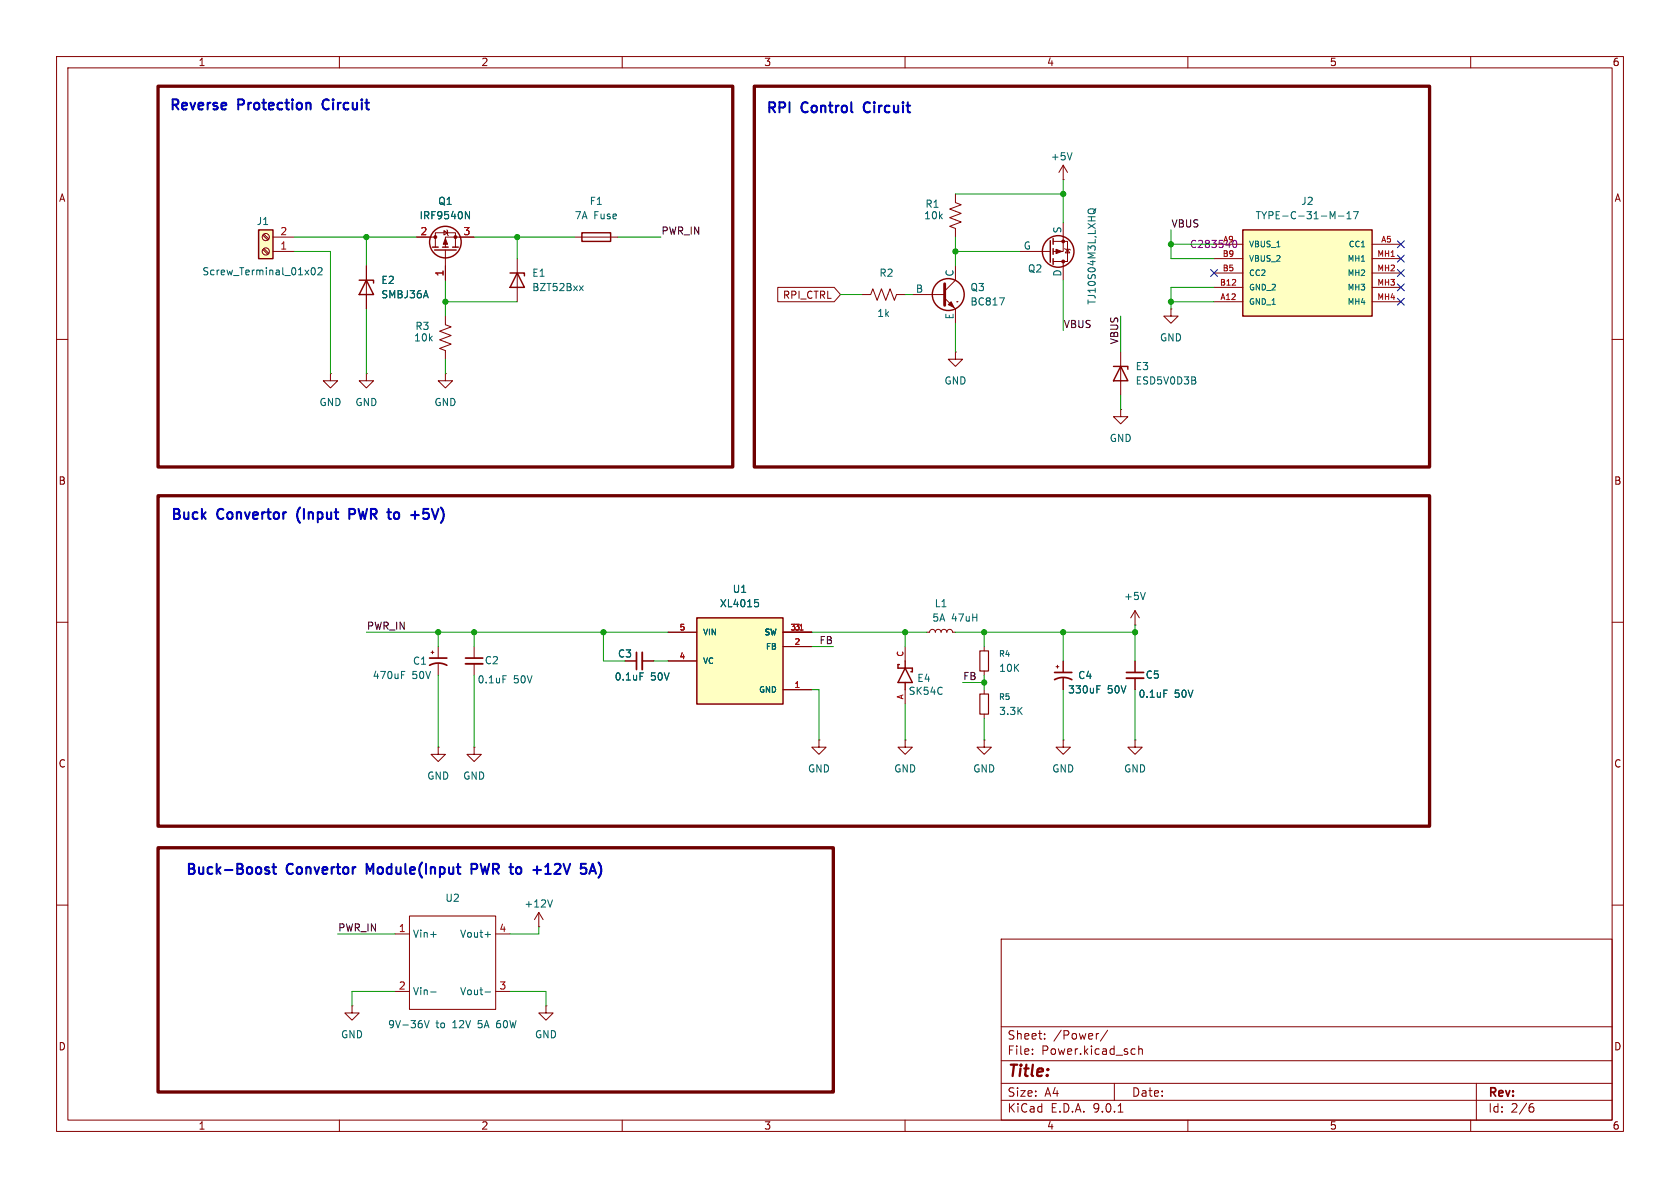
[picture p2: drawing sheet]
<svg xmlns="http://www.w3.org/2000/svg" width="297mm" height="210mm" viewBox="0 0 297 210" stroke-linecap="round" stroke-linejoin="round" font-family="sans-serif">
<g fill="none" stroke="#840000" stroke-width=".18">
<path d="M10 10h277v190h-277zM12 12h273v186h-273zM60 10v2M110 10v2M160 10v2M210 10v2M260 10v2M168.9 34.3v1.5l1 .4-2 .8 2 .7-2 .8 2 .7-2 .8 1 .4v1.5M188 31.8h.1M188 39.4v5.1h-1.8M188 29.2l-.8 1.3M188 29.2l.7 1.3"/>
<path d="M188 29.2v2.6M73.7 41.9h3.3M77 43.7v-2.6h3.5v2.6M78.5 40.8l.6 .3-.6 .4zM78.7 55.9v1.5l1.1 .4-2.1 .7 2.1 .8-2.1 .8 2.1 .7-2.1 .8 1 .4v1.5M78.7 44.2v5.3M79 40.6l.1 .2v.7l.1 .2M83.8 41.9h-5.1v1.8M91.4 45.7v7.6M101.6 41.9h7.6M152.4 52.1h1.5l.4-1 .8 2 .7-2 .8 2 .8-2 .7 2 .4-1h1.5M161.3 52.1h5.7"/>
<path d="M167 52.7l1.9 1.9v2.6M168.9 47v2.5l-1.9 1.9M169.2 53.3h.1M180.3 44.5h5.4M186.2 42.7h2.5v3.5h-2.5M188 46.2v3.3M188.2 43.9l.1 .2h.8l.1 .1M188.7 44.1l.4 .6h-.8zM207 54.6v1.3h1.3l-1.3 1.3-1.3-1.3h1.3M207 54.6h.1M10 60h2M64.8 66v1.3h1.2l-1.2 1.3-1.3-1.3h1.3"/>
<path d="M64.8 66h.1M78.7 66v1.3h1.3l-1.3 1.3-1.2-1.3h1.2M78.7 66h.1M168.9 62.2v1.3h1.3l-1.3 1.3-1.3-1.3h1.3M168.9 62.2h.1M198.1 72.4v1.3h1.3l-1.3 1.2-1.3-1.2h1.3M198.1 72.4h.1M198.1 62.2v7.7M285 60h2M10 110h2M76.2 115.3h.5M76.5 115.1v.5"/>
<path d="M77.5 114.3v2M77.5 117.3v2.1M83.8 114.3v2M83.8 117.3v2.1M110.5 116.8h2M113.5 116.8h2.1M160 114.3v2.5M163.8 111.8h.5l.2-.4 .3-.1 .4 .1 .2 .4 .1-.4 .4-.1 .3 .1 .2 .4 .1-.4 .4-.1 .3 .1 .2 .4 .1-.4 .4-.1 .4 .1 .1 .4h.5M174 114.3v.8M174 118.6v.8M186.7 117.9h.5M186.9 117.6v.5"/>
<path d="M188 116.8v2.1M188 119.9v2M200.7 110.5h.1M200.7 108l-.8 1.2M200.7 108l.7 1.2M200.7 108v2.5M200.7 116.8v2.1M200.7 119.9v2M285 110h2M77.5 132.1v1.3h1.2l-1.2 1.2-1.3-1.2h1.3M77.5 132.1h.1M83.8 132.1v1.3h1.3l-1.3 1.2-1.3-1.2h1.3"/>
<path d="M83.8 132.1h.1M144.8 130.8v1.3h1.2l-1.2 1.3-1.3-1.3h1.3M144.8 130.8h.1M160 130.8v1.3h1.3l-1.3 1.3-1.3-1.3h1.3M160 130.8h.1M160 121.9v2.6M174 130.8v1.3h1.3l-1.3 1.3-1.3-1.3h1.3M174 130.8h.1M174 121.9v.8M174 126.2v.8M188 130.8v1.3h1.2l-1.2 1.3-1.3-1.3h1.3M188 130.8h.1"/>
<path d="M200.7 130.8v1.3h1.2l-1.2 1.3-1.3-1.3h1.3M200.7 130.8h.1M10 160h2M62.2 177.8v1.3h1.3l-1.3 1.2-1.2-1.2h1.2M62.2 177.8h.1M69.8 165.1h2.6M69.8 175.3h2.6M72.4 161.9h15.2v16.5h-15.2zM87.6 165.1h2.6M87.6 175.3h2.6M95.2 163.8h.1M95.2 161.3l-.7 1.3"/>
<path d="M95.2 161.3l.8 1.3M95.2 161.3v2.5M96.5 177.8v1.3h1.3l-1.3 1.2-1.3-1.2h1.3M96.5 177.8h.1M177 166h108v32h-108zM285 160h2M60 198v2M110 198v2M160 198v2M177 194.5h108M177 191.5h108M177 187.5h108"/>
<path d="M177 181.5h108M182.5 186.3v.1M182.5 185.5v.1M184.7 183.6v.1M184.7 182.8v.1M194.2 182.7l-.2 .1M195.8 182.1l-1.3 2M197 191.5v3M197.7 196.6h.8M200.2 185.4l.5 .1M200.7 186.3l-.5 .1M201.3 185.5l.2-.1 .4 .1 .1 .9"/>
<path d="M201.3 184.9v1.5M210 198v2M260 198v2M261 191.5v6.5M270.6 195.7h.4l.2 .3-.1 .5-.5 .1M271 195.1l-.4 .1"/>
</g>
<g fill="none" stroke="#006464" stroke-width=".18">
<path d="M82.3 37.4l.7 1.3v-1.3M189.5 27l-.4 1.3M192.4 37.6l-.1-.1a.43 .43 0 0 1 .5-.6h.4a.42 .42 0 0 1 .4 .2 .42 .42 0 0 1 0 .5M193.7 36.9l-.4 .6M102.4 50.5l.7 .9M103.1 50.5l-.7 .9M176.7 52.6h.8l-.5 1.3M71 119.3h.4M71 118.7h.6M88.9 119.5h.6M113.1 118.9h.6M202.5 104.7l-.4 1.3"/>
<path d="M193.9 121.8h.4M193.9 121.2h.6M205.8 122h.6M97.7 159.1l-.5 1.2M76.1 165.2h1M76.1 175.4h1M85.8 165.2h.9M85.8 175.4h.9M75 180.4l.4 1.3 .5-1.3"/>
</g>
<g fill="none" stroke="#840000" stroke-width=".25">
<path d="M76.5 43.7h1M76.8 44.2h3.8M78.2 43.7h1M80 43.7h1M90.2 48.3h2.5v.5M91.4 48.3l1.3 2.5h-2.5zM102.9 41.1h5v1.6h-5zM185.7 42.5v3.9M186.2 42.2v1M186.2 43.9v1.1M186.2 45.7v1M196.8 64.8h2.6v.5"/>
<path d="M198.1 64.8l1.3 2.5h-2.6zM159 117.5h-.3v.6h2.6v.6h-.3M160 116.8v1.3M160 118.1l1.3 2.6h-2.6zM160 120.7v1.2"/>
<circle cx="78.7" cy="42.8" r="2.79"/>
<circle cx="167.6" cy="52.1" r="2.82"/>
<circle cx="187.1" cy="44.4" r="2.79"/>
</g>
<g fill="#840000" stroke="#840000" stroke-width=".18">
<path d="M186.7 44.1l1 .4-1 .3z"/>
<path d="M167.6 53.8l.5-.5 .6 1.1z"/>
<path d="M78.7 42.2l.4 1h-.7z"/>
<circle cx="188" cy="46.2" r=".25"/>
<circle cx="188" cy="42.7" r=".25"/>
<circle cx="77" cy="41.9" r=".25"/>
<circle cx="80.5" cy="41.9" r=".25"/>
</g>
<path d="M167 50.2v3.8" fill="none" stroke="#840000" stroke-width=".51"/>
<path d="M75.9 117.6a3.2 3.2 0 0 1 3.1 0M75.9 116.3h3.1M82.3 116.3h3M112.5 115.3v3.1M186.4 118.9h3.1M199.1 118.9h3.1M186.4 120.1a3.2 3.2 0 0 1 3.1 0" fill="none" stroke="#840000" stroke-width=".3"/>
<path d="M173.2 115.1h1.6v3.5h-1.6zM173.2 122.7h1.6v3.5h-1.6z" fill="none" stroke="#840000" stroke-width=".2"/>
<path d="M82.3 117.3h3M113.5 115.3v3.1M199.1 119.9h3.1" fill="none" stroke="#840000" stroke-width=".33"/>
<path d="M123.2 109.2h15.2v15.3h-15.2z" fill="#ffffc2"/>
<path d="M63.5 49.5h2.5v.5M64.8 49.5l1.2 2.6h-2.5zM123.2 109.2h15.2v15.3h-15.2z" fill="none" stroke="#840000" stroke-width=".25"/>
<path d="M64.8 47v7.6M118.1 111.8h5.1M118.1 116.8h5.1M138.4 111.8h5.1M138.4 114.3h5.1M138.4 121.9h5.1" fill="none" stroke="#840000" stroke-width=".18"/>
<path d="M141.4 111.4h.6" fill="none" stroke="#a90000" stroke-width=".18"/>
<path d="M133.4 106h.6M133.6 106.5h.3l.2 .2-.1 .4-.4 .2" fill="none" stroke="#006464" stroke-width=".18"/>
<path d="M219.7 40.6h22.9v15.3h-22.9z" fill="#ffffc2"/>
<path d="M219.7 40.6h22.9v15.3h-22.9z" fill="none" stroke="#840000" stroke-width=".25"/>
<path d="M214.6 43.2h5.1M214.6 45.7h5.1M214.6 48.3h5.1M214.6 50.8h5.1M214.6 53.3h5.1M242.6 43.2h5M242.6 45.7h5M242.6 48.3h5M242.6 50.8h5M242.6 53.3h5M58.4 66v1.3h1.3l-1.3 1.3-1.3-1.3h1.3M58.4 66h.1" fill="none" stroke="#840000" stroke-width=".18"/>
<path d="M236.6 38.2h1M238.1 38.7h.8M238.1 37.8l.4-.4v1.3M239.3 37.4h.8l-.5 1.3" fill="none" stroke="#006464" stroke-width=".18"/>
<path d="M218.2 42.5a.68 .68 0 0 1 .5 .6 .68 .68 0 0 1-.5 .7l-.2-.3" fill="none" stroke="#840084" stroke-width=".18"/>
<path d="M45.7 40.6h2.6v5.1h-2.6z" fill="#ffffc2"/>
<path d="M45.7 40.6h2.6v5.1h-2.6z" fill="none" stroke="#840000" stroke-width=".25"/>
<g fill="none" stroke="#840000" stroke-width=".18">
<path d="M46.5 44.1l.8 .9M46.5 41.6l.8 .8M46.7 43.9l.8 .9M46.7 41.4l.8 .8M48.3 44.5h3.8M48.3 41.9h3.8M64.8 47v2.5M64.8 52.1v2.5M73.7 41.9h2.5M78.7 47v2.5M81.3 41.9h2.5M137.5 50.8h10l1.1 1.3-1.1 1.2h-10z"/>
<path d="M110.5 116.8h2M113.5 116.8h2.1M118.1 116.8h5.1M118.1 111.8h5.1M138.4 111.8h5.1M138.4 114.3h5.1M188 116.8v2.1M188 119.9v2M200.7 116.8v2.1M200.7 119.9v2M138.4 121.9h5.1"/>
<circle cx="47" cy="44.4" r=".63"/>
<circle cx="47" cy="41.9" r=".63"/>
</g>
<path d="M82.3 37.4l.7 1.3v-1.3M55.1 47.4l.2-.1a.68 .68 0 0 1 .5 .7 .68 .68 0 0 1-.5 .6l-.2-.1-.1-.4zM56.2 47.4l.5-.1 .2 .4-.7 .9h.7M113.1 118.9h.6M133.4 106h.6M133.6 106.5h.3l.2 .2-.1 .4-.4 .2M193.9 121.8h.4M193.9 121.2h.6M205.8 122h.6" fill="none" stroke="#006464" stroke-width=".18"/>
<g fill="none" stroke="#009600" stroke-width=".18">
<path d="M168.9 34.3h19.1M188 31.8v7.6M52.1 44.5h6.3v21.5M52.1 41.9h21.6M64.8 41.9v5.1M64.8 54.6v11.4M78.7 53.3h12.7M78.7 49.5v6.4M83.8 41.9h17.8M91.4 41.9v3.8M109.2 41.9h7.6M148.6 52.1h3.8"/>
<path d="M160 52.1h1.3M168.9 41.9v5.1M168.9 57.2v5M168.9 44.5h11.4M188 49.5v8.9M198.1 55.9v6.3M207 40.6v5.1h7.6M207 53.3h7.6M207 43.2h7.6M214.6 50.8h-7.6v3.8M78.7 63.5v2.5M198.1 69.9v2.5"/>
<path d="M64.8 111.8h53.3M77.5 111.8v2.5M77.5 119.4v12.7M83.8 111.8v2.5M83.8 119.4v12.7M106.7 111.8v5h3.8M115.6 116.8h2.5M143.5 111.8h20.3M143.5 114.3h3.8M160 111.8v2.5M168.9 111.8h31.8M174 111.8v2.5"/>
<path d="M174 119.4v2.5M188 111.8v5M200.7 110.5v6.3M143.5 121.9h1.3v8.9M160 124.5v6.3M170.2 120.7h3.8M174 127v3.8M188 121.9v8.9M200.7 121.9v8.9M59.7 165.1h10.1M69.8 175.3h-7.6v2.5M90.2 175.3h6.3v2.5"/>
<path d="M95.2 163.8v1.3h-5"/>
</g>
<path d="M214 47.7l1.2 1.2M215.2 47.7l-1.2 1.2M247 50.2l1.3 1.2M247 45.1l1.3 1.2M247 42.6l1.3 1.2M247 47.7l1.3 1.2M247 52.7l1.3 1.2M248.3 50.2l-1.3 1.2M248.3 45.1l-1.3 1.2M248.3 42.6l-1.3 1.2M248.3 47.7l-1.3 1.2M248.3 52.7l-1.3 1.2" fill="none" stroke="#000084" stroke-width=".18"/>
<g fill="none" stroke="#0000c2" stroke-width=".36">
<path d="M61.8 90.9h.6M62.4 90h-.6v1.7M69.6 91.4l.4 .3M70 90.6l-.4 .3M72.7 91.1h1.3M47.1 153.9l.4 .1 .1 .2-.2 .3h-.4M47.1 153.3l.4 .1M48.1 153.3h.7M48.4 152.7v1.5l.1 .2 .3 .1M83.4 153.6h.6M84 152.7h-.6v1.8M91.2 154.1l.4 .4"/>
<path d="M91.6 153.3l-.4 .3M94.3 153.8h1.3M104.2 154.5l.6-1.8 .6 1.8M104.4 154h.8"/>
</g>
<path d="M27.9 15.2h101.6v67.4h-101.6zM133.3 15.2h119.4v67.4h-119.4zM27.9 87.6h224.8v58.5h-224.8zM27.9 149.9h119.4v43.1h-119.4z" fill="none" stroke="#6e0000" stroke-width=".58"/>
<path d="M141.4 111.4h.6" fill="none" stroke="#a90000" stroke-width=".18"/>
<g fill="#009600" stroke="#009600" stroke-width=".18">
<circle cx="77.5" cy="111.8" r=".46"/>
<circle cx="106.7" cy="111.8" r=".46"/>
<circle cx="83.8" cy="111.8" r=".46"/>
<circle cx="207" cy="53.3" r=".46"/>
<circle cx="207" cy="43.2" r=".46"/>
<circle cx="188" cy="34.3" r=".46"/>
<circle cx="168.9" cy="44.5" r=".46"/>
<circle cx="174" cy="111.8" r=".46"/>
<circle cx="200.7" cy="111.8" r=".46"/>
<circle cx="188" cy="111.8" r=".46"/>
<circle cx="174" cy="120.7" r=".46"/>
<circle cx="160" cy="111.8" r=".46"/>
<circle cx="64.8" cy="41.9" r=".46"/>
<circle cx="91.4" cy="41.9" r=".46"/>
<circle cx="78.7" cy="53.3" r=".46"/>
</g>
<text font-size="2.8" fill="#840000" x="178" y="190.9">Title:</text>
<g font-size="2.5" fill="#0000c2">
<text x="29.7" y="20">Reverse</text>
<text x="42.1" y="20">Protection</text>
<text x="57.8" y="20">Circuit</text>
<text x="135.2" y="20.5">RPI</text>
<text x="141.7" y="20.5">Control</text>
<text x="153.4" y="20.5">Circuit</text>
<text x="30" y="92.4">Buck</text>
<text x="38.4" y="92.4">Convertor</text>
<text x="53.2" y="92.4">(Input</text>
<text x="63.1" y="92.4">PWR</text>
<text x="70.8" y="92.4">to</text>
<text x="75.5" y="92.4">+5V)</text>
<text x="32.6" y="155.1">Buck-Boost</text>
<text x="50.7" y="155.1">Convertor</text>
<text x="65.5" y="155.1">Module(Input</text>
<text x="84.7" y="155.1">PWR</text>
<text x="92.4" y="155.1">to</text>
<text x="97.1" y="155.1">+12V</text>
<text x="106.2" y="155.1">5A)</text>
</g>
<g font-size="2.1" fill="#840000">
<text x="178" y="184">Sheet:</text>
<text x="186.2" y="184">/Power/</text>
<text x="178" y="186.7">File:</text>
<text x="184.1" y="186.7">Power.kicad_sch</text>
<text x="178" y="196.9">KiCad</text>
<text x="178" y="194.1">Size:</text>
<text x="184.7" y="194.1">A4</text>
<text x="185.7" y="196.9">E.D.A.</text>
<text x="193.3" y="196.9">9.0.1</text>
<text x="200" y="194.1">Date:</text>
<text x="263" y="194.3">Rev:</text>
<text x="263" y="196.9">Id:</text>
<text x="267.1" y="196.9">2/6</text>
</g>
<g font-size="1.8" fill="#840000">
<text x="35" y="11.9">1</text>
<text x="85" y="11.9">2</text>
<text x="135" y="11.9">3</text>
<text x="185" y="11.9">4</text>
<text x="235" y="11.9">5</text>
<text x="285" y="11.9">6</text>
<text x="10.3" y="35.9">A</text>
<text x="285.3" y="35.9">A</text>
<text x="138.3" y="53">RPI_CTRL</text>
<text x="10.3" y="85.9">B</text>
<text x="285.3" y="85.9">B</text>
<text x="10.3" y="135.9">C</text>
<text x="285.3" y="135.9">C</text>
<text x="10.3" y="185.9">D</text>
<text x="285.3" y="185.9">D</text>
<text x="35" y="199.9">1</text>
<text x="85" y="199.9">2</text>
<text x="135" y="199.9">3</text>
<text x="185" y="199.9">4</text>
<text x="235" y="199.9">5</text>
<text x="285" y="199.9">6</text>
</g>
<g font-size="1.8" fill="#006464">
<text x="185.7" y="28.5">+5V</text>
<text x="45.3" y="40">J1</text>
<text x="74.1" y="39">IRF9540N</text>
<text x="77.4" y="36.4">Q1</text>
<text x="101.5" y="39">7A</text>
<text x="104.2" y="36.4">F1</text>
<text x="105" y="39">Fuse</text>
<text x="163.3" y="39">10k</text>
<text x="163.5" y="36.9">R1</text>
<text x="187.7" y="41.3" transform="rotate(-90 187.7 41.3)">S</text>
<text x="221.9" y="39">TYPE-C-31-M-17</text>
<text x="229.9" y="36.4">J2</text>
<text x="180.9" y="44.2">G</text>
<text x="35.7" y="48.9">Screw_Terminal_01x02</text>
<text x="67.3" y="50.4">E2</text>
<text x="67.3" y="52.9">SMBJ36A</text>
<text x="94" y="49.1">E1</text>
<text x="94" y="51.7">BZT52Bxx</text>
<text x="155.4" y="49.1">R2</text>
<text x="161.8" y="51.8">B</text>
<text x="168.7" y="49" transform="rotate(-90 168.7 49)">C</text>
<text x="171.5" y="51.7">Q3</text>
<text x="181.6" y="48.4">Q2</text>
<text x="187.7" y="49" transform="rotate(-90 187.7 49)">D</text>
<text x="193.9" y="54" transform="rotate(-90 193.9 54)">TJ10S04M3L,LXHQ</text>
<text x="73.3" y="58.5">R3</text>
<text x="155" y="56.2">1k</text>
<text x="168.7" y="56.6" transform="rotate(-90 168.7 56.6)">E</text>
<text x="171.5" y="54.2">BC817</text>
<text x="73.1" y="60.6">10k</text>
<text x="200.7" y="65.6">E3</text>
<text x="205" y="60.6">GND</text>
<text x="56.4" y="72">GND</text>
<text x="62.7" y="72">GND</text>
<text x="76.7" y="72">GND</text>
<text x="166.9" y="68.2">GND</text>
<text x="200.7" y="68.2">ESD5V0D3B</text>
<text x="196.1" y="78.3">GND</text>
<text x="127.2" y="107.5">XL4015</text>
<text x="129.4" y="105">U1</text>
<text x="165.1" y="107.5">L1</text>
<text x="198.6" y="106.3">+5V</text>
<text x="164.7" y="110.1">5A</text>
<text x="168.2" y="110.1">47uH</text>
<text x="72.9" y="117.7">C1</text>
<text x="85.6" y="117.6">C2</text>
<text x="109.1" y="116.4">C3</text>
<text x="176.5" y="119">10K</text>
<text x="65.8" y="120.2">470uF</text>
<text x="72.8" y="120.2">50V</text>
<text x="84.3" y="121">0.1uF</text>
<text x="90.8" y="121">50V</text>
<text x="108.6" y="120.5">0.1uF</text>
<text x="115" y="120.5">50V</text>
<text x="160.5" y="123">SK54C</text>
<text x="162.1" y="120.8">E4</text>
<text x="188.7" y="122.8">330uF</text>
<text x="190.5" y="120.2">C4</text>
<text x="195.8" y="122.8">50V</text>
<text x="201.2" y="123.5">0.1uF</text>
<text x="202.4" y="120.2">C5</text>
<text x="207.6" y="123.5">50V</text>
<text x="176.5" y="126.6">3.3K</text>
<text x="142.7" y="136.8">GND</text>
<text x="158" y="136.8">GND</text>
<text x="172" y="136.8">GND</text>
<text x="185.9" y="136.8">GND</text>
<text x="198.6" y="136.8">GND</text>
<text x="75.4" y="138">GND</text>
<text x="81.8" y="138">GND</text>
<text x="78.6" y="159.6">U2</text>
<text x="92.6" y="160.6">+12V</text>
<text x="72.9" y="166">Vin+</text>
<text x="81.2" y="166">Vout+</text>
<text x="72.9" y="176.1">Vin-</text>
<text x="81.2" y="176.1">Vout-</text>
<text x="60.2" y="183.7">GND</text>
<text x="68.5" y="182">9V-36V</text>
<text x="77.1" y="182">to</text>
<text x="80.1" y="182">12V</text>
<text x="84.8" y="182">5A</text>
<text x="88.3" y="182">60W</text>
<text x="94.5" y="183.7">GND</text>
</g>
<g font-size="1.8" fill="#a90000">
<text x="49.5" y="41.7">2</text>
<text x="74.2" y="41.7">2</text>
<text x="81.8" y="41.7">3</text>
<text x="49.5" y="44.2">1</text>
<text x="78.5" y="49" transform="rotate(-90 78.5 49)">1</text>
<text x="70.4" y="164.8">1</text>
<text x="88.2" y="164.8">4</text>
<text x="70.4" y="175">2</text>
<text x="88.2" y="175">3</text>
</g>
<g font-size="1.8" fill="#0f0f0f">
<text x="116.8" y="41.6">PWR_IN</text>
<text x="207" y="40.3">VBUS</text>
<text x="188" y="58.1">VBUS</text>
<text x="197.8" y="61" transform="rotate(-90 197.8 61)">VBUS</text>
<text x="64.8" y="111.4">PWR_IN</text>
<text x="144.8" y="114">FB</text>
<text x="170.2" y="120.3">FB</text>
<text x="59.7" y="164.8">PWR_IN</text>
</g>
<text font-size="1.8" fill="#840084" x="210.3" y="44">C283540</text>
<g font-size="1.4" fill="#a90000">
<text x="216.1" y="45.5">B9</text>
<text x="243.4" y="45.5">MH1</text>
<text x="244.1" y="42.9">A5</text>
<text x="215.6" y="50.5">B12</text>
<text x="215.6" y="53.1">A12</text>
<text x="216.1" y="48">B5</text>
<text x="243.4" y="48">MH2</text>
<text x="243.4" y="50.5">MH3</text>
<text x="243.4" y="53.1">MH4</text>
<text x="120" y="111.5">5</text>
<text x="139.6" y="111.5">3.1</text>
<text x="140.4" y="111.5">3</text>
<text x="120" y="116.6">4</text>
<text x="140.4" y="114">2</text>
<text x="159.8" y="116.2" transform="rotate(-90 159.8 116.2)">C</text>
<text x="140.4" y="121.7">1</text>
<text x="159.8" y="123.8" transform="rotate(-90 159.8 123.8)">A</text>
</g>
<text font-size="1.4" fill="#840084" x="216.1" y="42.9">A9</text>
<g font-size="1.4" fill="#006464">
<text x="220.7" y="43.9">VBUS_1</text>
<text x="220.7" y="46.5">VBUS_2</text>
<text x="238.1" y="46.5">MH1</text>
<text x="238.3" y="43.9">CC1</text>
<text x="220.7" y="49">CC2</text>
<text x="220.7" y="51.5">GND_2</text>
<text x="238.1" y="49">MH2</text>
<text x="238.1" y="51.5">MH3</text>
<text x="220.7" y="54.1">GND_1</text>
<text x="238.1" y="54.1">MH4</text>
<text x="124.2" y="112.5">VIN</text>
<text x="135" y="112.5">SW</text>
<text x="124.2" y="117.6">VC</text>
<text x="135.3" y="115">FB</text>
<text x="176.5" y="116.3">R4</text>
<text x="134.1" y="122.7">GND</text>
<text x="176.5" y="123.9">R5</text>
</g>
</svg>
